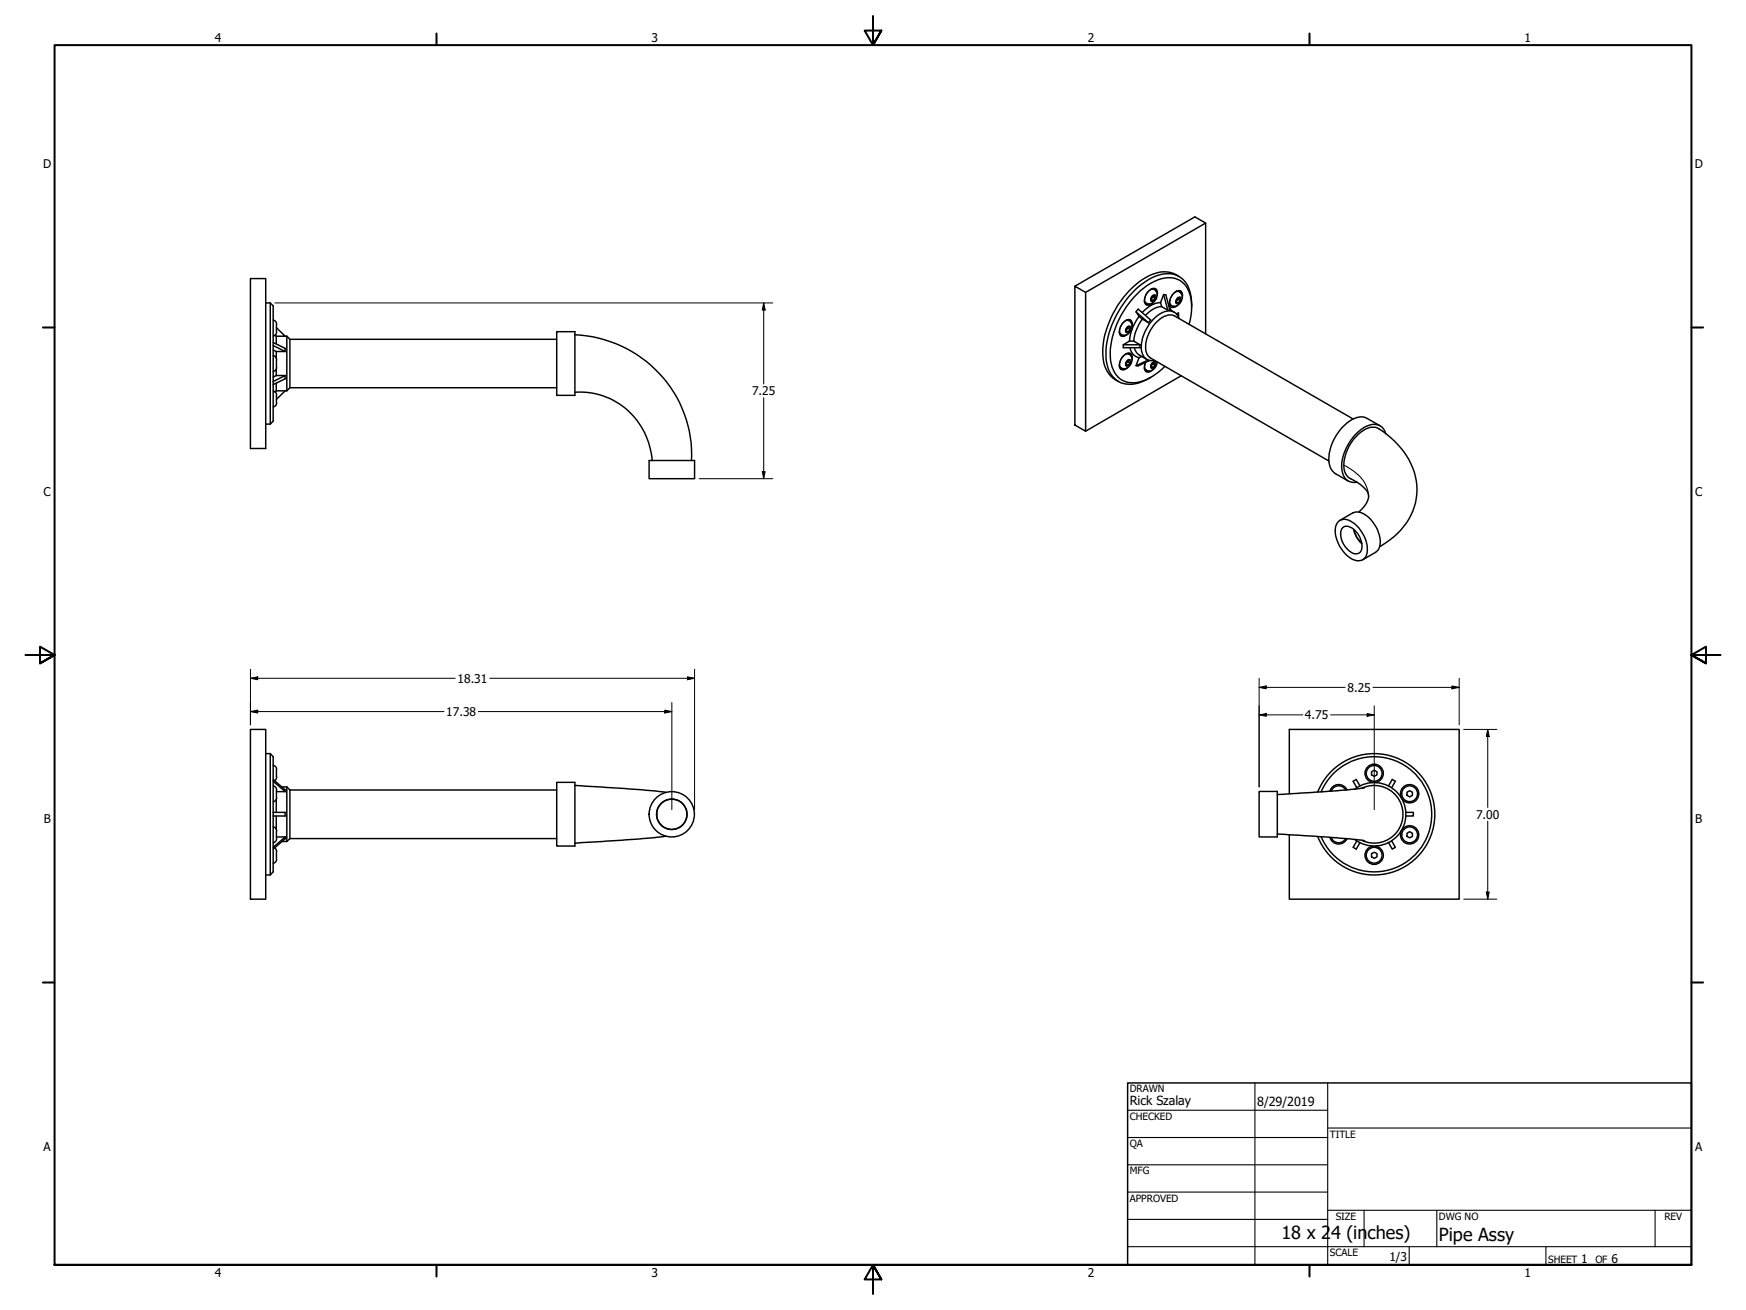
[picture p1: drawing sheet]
<svg xmlns="http://www.w3.org/2000/svg" width="610mm" height="457mm" viewBox="0 0 610 457" stroke-linecap="round" stroke-linejoin="round" font-family="sans-serif">
<!-- layer: Visible (ANSI) -->
<g fill="none" stroke="#000" stroke-width=".51">
<path d="M420.9 77.9l-41.9 24.1M87.4 97.2h5.4v59.3h-5.4zM375.3 99.9l3.7 2.1v48.5l-3.7-2.2zM375.3 99.9l41.9-24.2 3.7 2.2v38.6M411.7 96.5a9.8 9.8 0 0 0-10.6-.2 32.3 32.3 0 0 0-16.1 26.5 10.4 10.4 0 0 0 5.5 10.4M92.8 105.7h1.6M94.4 105.7v42.3M94.4 105.7l1 1v40.3l-1 1M95.4 119.5l4.2 2.1v1.1M95.4 111.7l1 .7 .2 .7M96 117l.5 .3M96.5 117.3v2.7"/>
<path d="M96.5 114.4l3.1 2.9h-3.1M96.5 113.2v2.6M96.6 115.9l-.5 1-.7 .4M99.5 117.3h.6M100.1 117.3v19.1M100.1 117.3l1.1 1.1M101.2 118.4v16.9M101.2 118.4h93.2M194.4 115.8h6.3v22.2h-6.3zM200.7 116.8a42.3 42.3 0 0 1 40.7 43.9M392.4 117l-1.1 .2M393.2 111.8a2.18 2.18 0 0 1 2 1.3 2.18 2.18 0 0 1-.4 2.3 2.17 2.17 0 0 1-1.9 1.6 2.17 2.17 0 0 1-2.1-1.1"/>
<path d="M393.2 115.4l.7 .4M393.8 114.2v.4M393.8 114.6l-.6 .7M393.8 114.6l.7 .4M393.9 114l.6 .1v.9l-.6 .8h-.7v-.9zM394.3 119.1l-2.1 1.2v1h5.8v-1M394.3 119.1h1.6M394.5 111.6l.5 1M395.2 114a1.59 1.59 0 0 0-.3-2.2 1.59 1.59 0 0 0-2.2 .3 4.2 4.2 0 0 0-1.5 5 1.77 1.77 0 0 0 2.5-.5M395.9 119.1l2.1 1.2M396.6 108.8l4.4 3.8M397.7 110.4a16.7 16.7 0 0 0-3.4 8.7"/>
<path d="M397.7 110.4l-1.1-1.6 .8-.9 4.4 3.8-.8 .9M397.7 110.4l1.1 1M398.8 111.4a15.1 15.1 0 0 0-2.9 7.7M398.8 111.4l2.2 1.2M401.2 106.1l-1.2 .1M402 100.9a2.08 2.08 0 0 1 1.9 1.1 2.08 2.08 0 0 1-.2 2.2 2.41 2.41 0 0 1-4 1.1l-.2-.3M402 104.5l.7 .4M402.5 103.3l.1 .4M402.6 103.7l-.6 .7M402.6 103.7l.7 .4M402.7 103.2l.6 .1v.8l-.6 .8-.7-.1v-.8zM403.2 100.7l.5 1"/>
<path d="M404 103.1a1.57 1.57 0 0 0-.4-2.2 1.57 1.57 0 0 0-2.2 .3 4.1 4.1 0 0 0-1.4 5l1.1 .3 1.4-.8M405.2 105.6a9.3 9.3 0 0 0-6.4 3.5M405.2 105.6l1.1-2.8 .7 .1 1.5 5.4h-.8M405.2 105.6l.4 1.4M405.6 107a8.4 8.4 0 0 0-5.7 3M405.6 107l2.1 1.3M406.3 102.8l1.4 5.5M408.2 107l.7 1.3M408.4 108.1l1.6 .9M410 106.9l-1.2 .1M410.7 109.6l.8-.4v1.5M410.7 101.7a2.18 2.18 0 0 1 2 1.3 2.18 2.18 0 0 1-.4 2.3 2.21 2.21 0 0 1-1.9 1.6 2.21 2.21 0 0 1-2.1-1.1"/>
<path d="M410.7 105.3l.7 .4M411.3 104.1l.1 .4M411.4 104.5l-.7 .7M411.4 104.5l.7 .4M411.4 103.9l.7 .1v.9l-.7 .8h-.7v-.9zM411.6 111.1a3.8 3.8 0 0 0-5.8-2 14.3 14.3 0 0 0-7.2 13.5 3.7 3.7 0 0 0 4.6 3.2M412 101.5l.5 1.1M412.7 103.8a1.57 1.57 0 0 0-.3-2.1 1.57 1.57 0 0 0-2.2 .3 4.1 4.1 0 0 0-1.5 5 1.88 1.88 0 0 0 2.5-.5M415.2 113.2a16 16 0 0 0-1.2-13.4 7.9 7.9 0 0 0-10.1-1.9 28.8 28.8 0 0 0-14.5 16.7 18.8 18.8 0 0 0-.3 15.4 7.6 7.6 0 0 0 9.7 3l3.4-1.6 2.3-1.5 2.2-2.1M416.1 107.1a12 12 0 0 0-3.7-10.1 9.5 9.5 0 0 0-10.1-.1 32.4 32.4 0 0 0-15.5 20.8 16.5 16.5 0 0 0 1.5 13.5 8.9 8.9 0 0 0 11.6 1.5l1.9-1M95.4 122.2l1.1 .5M95.4 120.6l4.2 2.1"/>
<path d="M95.4 136.5l1 .6 .2 .8M95.4 124.1l1 .7 .2 .7M96.5 131.1l-1.1 .5M96.5 122.7v2.3M96.5 128.8v2.3M96.5 133.7v2.7M96.5 136.4h3.6M96.5 122.7h3.1M96.5 131.1h3.1M96.5 136.4l-.5 .4M96.5 125.5v2.7M96.5 137.9v2.8"/>
<path d="M96.6 128.2l-.5 1.1-.7 .3M99.6 131.1v1.1l-4.2 2M99.6 136.4l-3.1 3M99.6 131.1l-4.2 2.1M101.2 135.3l-1.1 1.1M101.2 135.3h93.2M200.7 136.9a25.4 25.4 0 0 1 27 23.8M392.2 120.3h5.8M392.4 128.7l-1.1 .1M393.2 123.4a2.18 2.18 0 0 1 2 1.4 2.18 2.18 0 0 1-.4 2.3 2.17 2.17 0 0 1-1.9 1.6 2.17 2.17 0 0 1-2.1-1.1M393.2 127.1l.7 .4M393.8 125.9v.3"/>
<path d="M393.8 126.2l-.6 .7M393.8 126.2l.7 .5M393.9 125.7l.6 .1v.9l-.6 .8-.7-.1v-.8zM394.5 123.3l.5 1M394.5 121.3l.2 .8a4 4 0 0 0 3 2.7M395.2 125.6a1.57 1.57 0 0 0-.4-2.1 1.57 1.57 0 0 0-2.1 .3 4.2 4.2 0 0 0-1.5 5 1.77 1.77 0 0 0 2.5-.5M396 121.3l.6 1.3a7.1 7.1 0 0 0 3.8 2.9M397.7 124.8l-1.1 2.8 .8 .1 4-1.9M398.7 124.4l-1 .4M400 126.5a2.19 2.19 0 0 0 .4 3.3l.8 .1 1.3-.8M400.9 125.7l-4.3 1.9M401.2 129.5l-1.2 .1"/>
<path d="M402 127.9l.7 .4M402.5 126.7l.1 .4M402.6 127.1l-.6 .6M402.6 127.1l.7 .3M402.7 126.5l.6 .1v.8l-.6 .9-.7-.1v-.9zM404 126.4l.1-.1a2.87 2.87 0 0 1-4.1 2.8l-.5-.7M412.4 131.1l-33.4 19.4M92.8 148h1.6M96.6 140.6l-.5 1.1-.7 .3M472.4 146.2l-62.3-35.9a6 6 0 0 0-6.6 2.4 11.9 11.9 0 0 0-3.3 10.3l.6 1.1 .9 .9 62.3 35.9M481.8 148.6l-4.5-2.6a6.1 6.1 0 0 0-7 1.6 16.4 16.4 0 0 0-6.1 14.6l.6 1.6 .8 1 5.1 3.1M483.8 151.3a4.4 4.4 0 0 0-6.8-2.5 16.8 16.8 0 0 0-8.4 15.4 4.2 4.2 0 0 0 5.2 4.1"/>
<path d="M226.6 160.7h15.9v6.4h-15.9zM474.4 178.7a7.4 7.4 0 0 0 3.4-6.1l-1.1-1.9a18.4 18.4 0 0 0-5.7-3.9 7 7 0 0 1-1.3-7.9 14.3 14.3 0 0 1 8.5-9.7l1.4-.1a5.1 5.1 0 0 1 3.3 1.5 25.9 25.9 0 0 1 11.8 20.3 22.5 22.5 0 0 1-11.6 19l-1.4 .9M467.3 182a3.8 3.8 0 0 1 5 .4 11.4 11.4 0 0 1 4.8 11.2 3.4 3.4 0 0 1-5.5 1.3 12 12 0 0 1-5.3-11.2zM467.8 181.6l4.5-2.6a5.8 5.8 0 0 1 6.6 2.6 10.3 10.3 0 0 1 2.6 9.9l-1.2 1.3-4.6 2.6M468.8 184.2a3 3 0 0 1 4.1 .8 7.2 7.2 0 0 1 2.2 7.4 2.51 2.51 0 0 1-3.9 0 7.1 7.1 0 0 1-2.8-7.8zM472.6 184.8a8.7 8.7 0 0 0 2.8 4.8M87.4 254.6h5.4v59.2h-5.4zM92.8 263h1.6M94.4 263v42.4M94.4 263l1 1.1v40.2l-1 1.1M95.4 272l4.2 3.7v.6M95.4 272.7l4.2 3.6"/>
<path d="M95.4 267.1l1 .7 .2 .7M95.4 274.3l1 .6 .2 .8M96.5 278.9v4.6M96.5 276.3h3.1M96.5 268.5v2.7M96.5 275.7v2.7M96.6 271.2l-.2 .7-.5 .6M96.6 278.4l-.5 1.1-.7 .3M98.4 274.6h1.7M100.1 274.6v19.1M100.1 274.6l1.1 1.1M101.2 275.7v17"/>
<path d="M101.2 275.7h93.2M194.4 273h6.3v22.3h-6.3zM200.7 274.1l23.6 1.6 8.2 .8M439.6 276.2h6.4v15.9h-6.4zM450.2 277.1v-22.5h59.3v59.2h-59.3v-22.5M460.1 276.4a21.2 21.2 0 0 1 32.5-9.1 21.2 21.2 0 0 1 0 33.8 21.2 21.2 0 0 1-32.5-9.1M461.3 276.4a20.1 20.1 0 0 1 30.8-8.1 20.1 20.1 0 0 1-.1 31.8 20.1 20.1 0 0 1-30.7-8.1M469.8 275.7a2.76 2.76 0 0 0-2.6-1.4 2.76 2.76 0 0 0-2.4 1.8M470.3 275.7a3.2 3.2 0 0 0-3.2-1.9 3.2 3.2 0 0 0-2.8 2.3M473 275.4a11.1 11.1 0 0 1 14.9 1.3 11.1 11.1 0 0 1 0 15 11.1 11.1 0 0 1-14.9 1.2M474.8 274.3l-1.3-2.3-1.1 .7 1.3 2.2M475.5 275.1a10.1 10.1 0 0 1 14.3 9.1 10.1 10.1 0 0 1-14.3 9.1"/>
<path d="M476.4 275l-9.4 1-21 1.3M478.9 269.4l.9-.6 1 .6v1l-1 .6-.9-.6zM479.4 273.1a3.2 3.2 0 0 1-2.3-4.9 3.2 3.2 0 0 1 5.4 0 3.2 3.2 0 0 1-2.3 4.9M484.8 274.3l1.3-2.3 1.1 .7-1.3 2.2M489.2 278.3a3.2 3.2 0 0 1 3.1-4.5 3.2 3.2 0 0 1 2.7 4.7 3.2 3.2 0 0 1-5.4 .5M491.2 276.5l1-.5 .9 .5v1.1l-.9 .5-1-.5zM95.4 283.5h4.2v1.3h-4.2M95.4 288.6l1 .6 .2 .8M95.9 295.9l.5 .5 .2 .7M96.5 284.8v4.7M96.5 292.1h3.1M96.5 290v2.7"/>
<path d="M96.5 297.1v2.7M96.6 292.7l-.5 1.1-.7 .3M96.6 299.9l-.5 1-.7 .4M98.4 293.7h1.7M99.6 292.1v.6l-4.2 3.7M99.6 292.1l-4.2 3.6M101.2 292.7l-1.1 1M101.2 292.7h93.2M232.5 291.8l-9.1 1-22.7 1.5M446 291.1l17.7 1.1 12.7 1.2M464.3 292.3a3.2 3.2 0 0 0 2.8 2.3 3.2 3.2 0 0 0 3.2-1.9M464.8 292.3a2.76 2.76 0 0 0 2.4 1.8 2.76 2.76 0 0 0 2.6-1.4"/>
<path d="M473.7 293.5l-1.3 2.2 1.1 .7 1.3-2.3M478.9 297.9l.9-.5 1 .5v1.1l-1 .6-.9-.6zM479.4 295.3a3.2 3.2 0 0 0-2.3 4.9 3.2 3.2 0 0 0 5.4 0 3.2 3.2 0 0 0-2.3-4.9M485.9 293.5l1.3 2.2-1.1 .7-1.3-2.3M489.6 289.4a3.2 3.2 0 0 1 5.4 .5 3.2 3.2 0 0 1-2.7 4.7 3.2 3.2 0 0 1-3.1-4.5M490.9 283.5h2.6v1.3h-2.6M491.2 290.8l1-.5 .9 .5v1.1l-.9 .5-1-.5zM92.8 305.4h1.6"/>
<circle cx="479.8" cy="269.9" r="2.76"/>
<circle cx="492.2" cy="277" r="2.76"/>
<circle cx="234.5" cy="284.2" r="5.3"/>
<circle cx="234.5" cy="284.2" r="7.9"/>
<circle cx="234.6" cy="284.2" r="5.3"/>
<circle cx="479.8" cy="298.5" r="2.76"/>
<circle cx="492.2" cy="291.4" r="2.76"/>
</g>
<!-- layer: Visible Narrow (ANSI) -->
<path d="M393.5 114.1a.74 .74 0 0 1 1.1-.3 .74 .74 0 0 1 .1 1.1 1.07 1.07 0 0 1-.6 1.1 1.07 1.07 0 0 1-1.2-.2l.2-1.1zM394.3 112a3.2 3.2 0 0 0-3.4 3.4l.1 .8 .5 .6M402.3 103.2a.74 .74 0 0 1 1.1-.3 .74 .74 0 0 1 .1 1.1l-.4 .7a.75 .75 0 0 1-1 .6 .75 .75 0 0 1-.4-1zM403 101a3.2 3.2 0 0 0-3.3 3.5l.1 .8 .4 .6M411 104a.74 .74 0 0 1 1.1-.3 .74 .74 0 0 1 .1 1.1 1.03 1.03 0 0 1-.5 1.1 1.03 1.03 0 0 1-1.2-.2l.1-1.1zM411.8 101.9a3.2 3.2 0 0 0-3.4 3.4l.2 .8 .4 .6M393.5 125.8a.74 .74 0 0 1 1.1-.3 .74 .74 0 0 1 .1 1.1 1.07 1.07 0 0 1-.6 1.1 1.07 1.07 0 0 1-1.2-.2l.2-1.1zM394.3 123.6a3.2 3.2 0 0 0-3.4 3.5l.1 .8 .5 .6M400 126.5l-.3 1.5 .1 .7 .4 .5M402.3 126.6a.74 .74 0 0 1 1.1-.4 .74 .74 0 0 1 .1 1.2 1.07 1.07 0 0 1-.6 1 1.07 1.07 0 0 1-1.2-.1l.1-1zM469.2 162.4a13.6 13.6 0 0 1 8.6 10.1v.7" fill="none" stroke="#000" stroke-width=".38"/>
<!-- layer: Border (ANSI) -->
<g fill="none" stroke="#000" stroke-width=".7">
<path d="M152.4 11.7v4M304.8 5.6v10.1l-2.9-5h5.8l-2.9 5 2.9-5M457.2 11.7v4M15 114.3h4M590.5 114.3h4.1M8.9 228.6h10.1l-5-2.9v5.8l5-2.9-5 2.9M600.7 228.6h-10.2l5.1-2.9v5.8l-5.1-2.9 5.1 2.9M15 342.9h4M590.5 342.9h4.1M19 441.5v-425.8h571.5v425.8h-571.5h571.5M152.4 441.5v4M307.7 446.5l-2.9-5 2.9 5h-5.8l2.9-5v10.1"/>
<path d="M457.2 441.5v4"/>
</g>
<!-- layer: Title (ANSI) -->
<g fill="none" stroke="#000" stroke-width=".38">
<path d="M438.1 378v63.5M463.5 378v63.5M393.7 387.5h69.8M393.7 397h69.8M463.5 393.7h127M393.7 406.5h69.8M393.7 416.1h69.8M393.7 435.1h196.8M393.7 425.6h69.8M463.5 422.4h127M476.2 422.4v12.7M492 435.1v6.4"/>
<path d="M501.6 422.4v12.7M539.8 435.1v6.4M577.8 422.4v12.7"/>
</g>
<path d="M393.7 378h196.8v63.5h-196.8z" fill="none" stroke="#000" stroke-width=".51"/>
<!-- layer: Dimension (ANSI) -->
<g fill="none" stroke="#000" stroke-width=".35">
<path d="M95.9 105.7h173.9M266.6 105.7l.5 2.5h-1zM266.6 105.7v28.3M266.6 138.8v28.3M244.1 167.1h25.7M266.1 164.6h1l-.5 2.5zM87.4 236.7l2.6-.5v1zM87.4 233.6v19.4M87.4 236.7h71.5M171 236.7h71.5M240 236.2l2.5 .5-2.5 .5zM242.5 233.6v49"/>
<path d="M439.6 239.9l2.5-.5v1zM439.6 236.7v37.9M439.6 239.9h30M479.4 239.9h30.1M506.9 239.4l2.6 .5-2.6 .5zM509.5 236.7v16.3M87.4 248.3l2.6-.5v1.1zM87.4 248.3h67.6M167 248.3h67.6M232.1 247.8l2.5 .5-2.5 .6zM234.6 245.2v37.4M439.6 249.5l2.5-.5v1z"/>
<path d="M439.6 249.5h15.3M464.6 249.5h15.2M477.3 249l2.5 .5-2.5 .5zM479.8 246.3v36.3M511 254.6h11.6M519.4 254.6l.5 2.4h-1zM519.4 254.6v27.2M519.4 286.6v27.2M511 313.8h11.6M518.9 311.3h1l-.5 2.5z"/>
</g>
<g fill="#000">
<path d="M266.6 105.7l.5 2.5h-1z" fill-rule="evenodd"/>
<path d="M266.1 164.6h1l-.5 2.5z" fill-rule="evenodd"/>
<path d="M87.4 236.7l2.6-.5v1z" fill-rule="evenodd"/>
<path d="M240 236.2l2.5 .5-2.5 .5z" fill-rule="evenodd"/>
<path d="M439.6 239.9l2.5-.5v1z" fill-rule="evenodd"/>
<path d="M87.4 248.3l2.6-.5v1.1z" fill-rule="evenodd"/>
<path d="M232.1 247.8l2.5 .5-2.5 .6z" fill-rule="evenodd"/>
<path d="M439.6 249.5l2.5-.5v1z" fill-rule="evenodd"/>
<path d="M477.3 249l2.5 .5-2.5 .5z" fill-rule="evenodd"/>
<path d="M506.9 239.4l2.6 .5-2.6 .5z" fill-rule="evenodd"/>
<path d="M519.4 254.6l.5 2.4h-1z" fill-rule="evenodd"/>
<path d="M518.9 311.3h1l-.5 2.5z" fill-rule="evenodd"/>
</g>
<g font-size="6.3">
<text x="447.4" y="432.4">18 x 2</text>
<text x="464.8" y="432.4">4 (in</text>
<text x="477.5" y="432.4">ches)</text>
<text x="502.4" y="433.1">Pipe Assy</text>
</g>
<g font-size="4.4">
<text x="394.5" y="385.8">Rick Szalay</text>
<text x="438.9" y="386">8/29/2019</text>
</g>
<g font-size="4.2">
<text x="75.1" y="14.7">4</text>
<text x="227.5" y="14.7">3</text>
<text x="379.9" y="14.7">2</text>
<text x="532.3" y="14.7">1</text>
<text x="15.1" y="58.7">D</text>
<text x="591.7" y="58.7">D</text>
<text x="262.6" y="137.9">7.25</text>
<text x="15.2" y="173">C</text>
<text x="591.8" y="173">C</text>
<text x="159.8" y="238.3">18.31</text>
<text x="470.5" y="241.4">8.25</text>
<text x="155.8" y="249.9">17.38</text>
<text x="455.6" y="251">4.75</text>
<text x="15.3" y="287.3">B</text>
<text x="515.4" y="285.7">7.00</text>
<text x="591.9" y="287.3">B</text>
<text x="15.2" y="401.6">A</text>
<text x="591.8" y="401.6">A</text>
<text x="485.1" y="440.1">1/3</text>
<text x="552.1" y="440.6">1</text>
<text x="562.6" y="440.6">6</text>
<text x="75.1" y="445.5">4</text>
<text x="227.5" y="445.5">3</text>
<text x="379.9" y="445.5">2</text>
<text x="532.3" y="445.5">1</text>
</g>
<g font-size="3.5">
<text x="394.5" y="381.3">DRAWN</text>
<text x="394.5" y="390.8">CHECKED</text>
<text x="394.5" y="400.4">QA</text>
<text x="464.3" y="397">TITLE</text>
<text x="394.5" y="409.9">MFG</text>
<text x="394.5" y="419.4">APPROVED</text>
<text x="466.3" y="425.8">SIZE</text>
<text x="502.4" y="425.8">DWG NO</text>
<text x="581.1" y="425.7">REV</text>
<text x="464.3" y="438.5">SCALE</text>
<text x="540.5" y="440.6">SHEET</text>
<text x="557" y="440.6">OF</text>
</g>
</svg>
